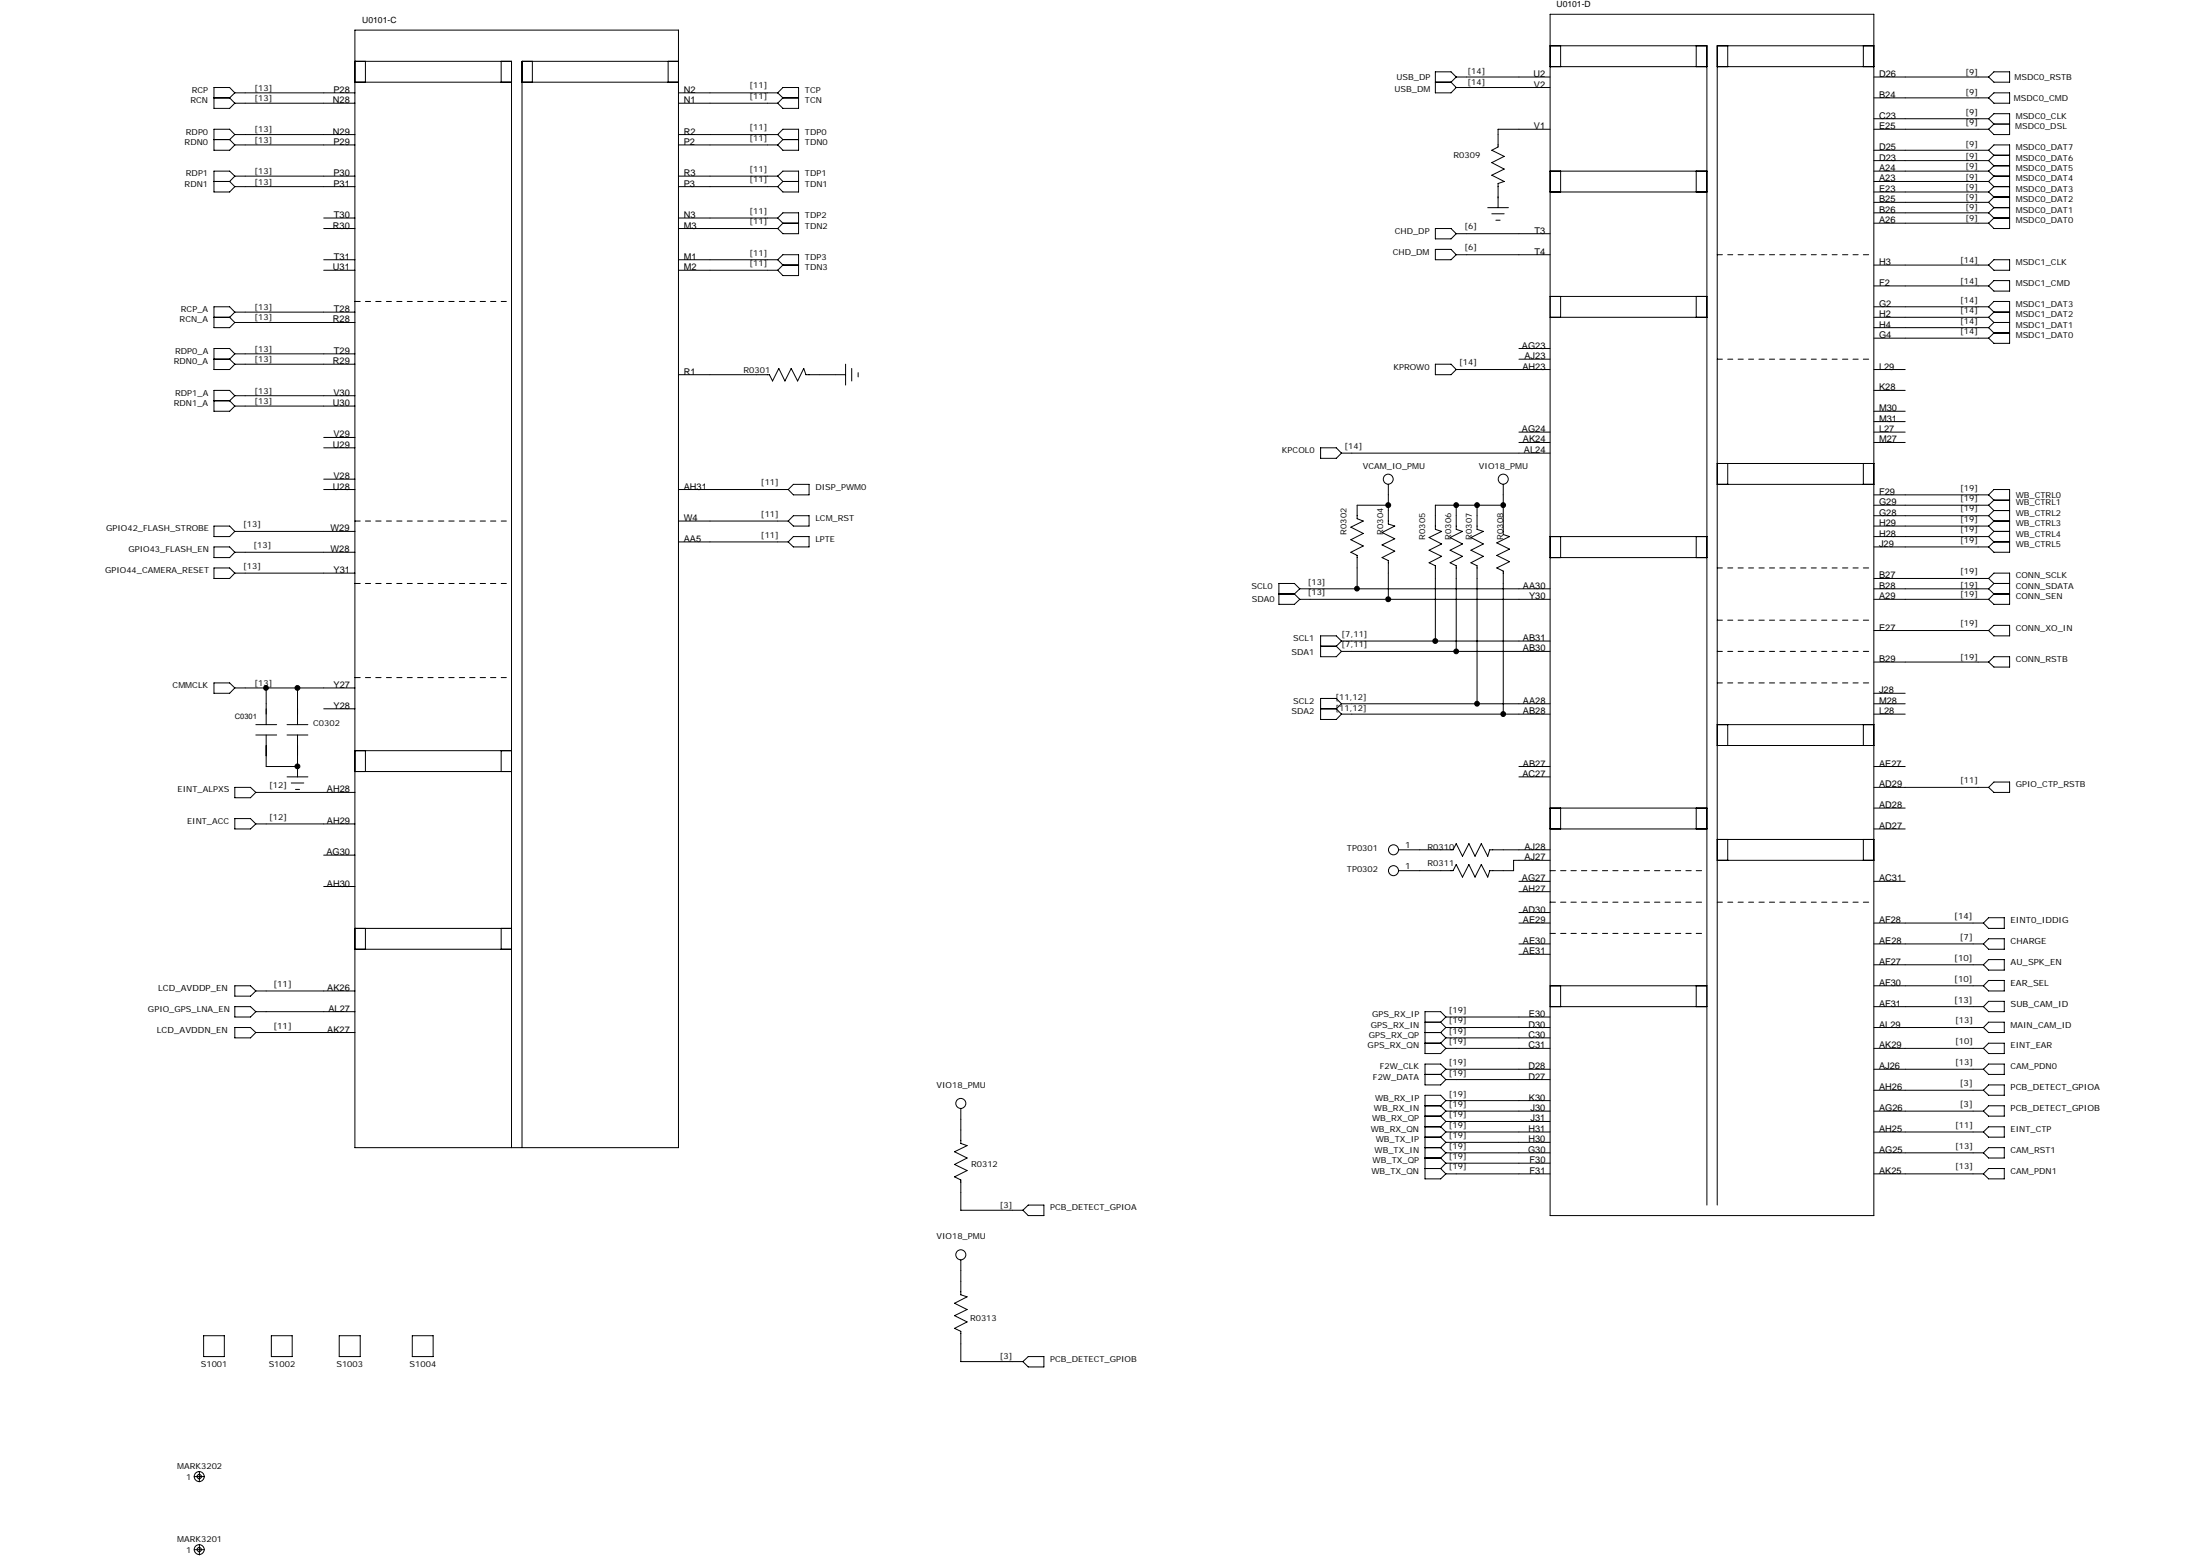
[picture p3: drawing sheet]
<svg xmlns="http://www.w3.org/2000/svg" width="297mm" height="210mm" viewBox="0 0 297 210" stroke-linecap="round" stroke-linejoin="round" font-family="sans-serif">
<g fill="none" stroke="#000" stroke-width=".14">
<path d="M28.9 13.2h2.1M28.9 18.8h2.1M31 18.8l.7 .8M31 13.2l.7 .7M31.7 12.5h16.2M31.7 13.9h16.2M31.7 19.6h16.2M31.7 18.2h16.2M31.7 12.5l-.7-.7h-2.1v2.8h2.1l.7-.7M31.7 18.2l-.7-.8h-2.1v2.9h2.1l.7-.7M31.7 18.2l-.7 .6M31.7 12.5l-.7 .7"/>
<path d="M47.9 8.3h21.2v146.6M47.9 11.1h21.2M47.9 4.1h43.7v150.8h-43.7zM49.3 8.3v2.8M67.7 8.3v2.8M70.5 11.1h21.1M71.9 8.3v2.8M90.2 8.3v2.8M91.6 8.3h-21.1v146.6M91.6 12.5h13.4M91.6 13.9h13.4M91.6 19.6h13.4"/>
<path d="M91.6 18.2h13.4M105 12.5l.7-.7h2.1v2.8h-2.1l-.7-.7M105 18.2l.7-.8h2.1v2.9h-2.1l-.7-.7M105 12.5l.7 .7M105 18.2l.7 .6M105.7 13.2h2.1M105.7 18.8h2.1M105.7 13.2l-.7 .7M105.7 18.8l-.7 .8M193.8 11.1h2.1M195.9 11.1l.7 .7M196.6 10.4l-.7-.7h-2.1v2.8h2.1l.7-.7"/>
<path d="M196.6 11.8h12.7M196.6 10.4h12.7M196.6 10.4l-.7 .7M209.3 6.2h21.2v156.4M209.3 9h21.2M209.3 1.9h43.7v162.1h-43.7zM209.3 17.4h-7v2.4l-.9 .5 1.7 .8-1.7 .8 1.7 .9-1.7 .8 1.7 .9-.8 .3v3.2M210.7 6.2v2.8M229 6.2v2.8M231.9 9h21.1M233.3 6.2v2.8M251.6 6.2v2.8"/>
<path d="M253 6.2h-21.1v156.4M253 10.4h15.5M253 17.4h15.5M253 13.2h15.5M253 16h15.5M268.5 10.4l.7-.7h2.1v1.4h-2.1zM268.5 13.2l.7-.7h2.1v1.4h-2.1zM268.5 16l.7-.7h2.1v2.9h-2.1l-.7-.8M268.5 16l.7 .7M269.2 16.7h2.1M269.2 16.7l-.7 .7M28.9 24.5h2.1"/>
<path d="M31 24.5l.7 .7M31.7 23.8h16.2M31.7 25.2h16.2M31.7 23.8l-.7-.7h-2.1v2.8h2.1l.7-.7M31.7 23.8l-.7 .7M43.7 29.4h4.2M43.7 30.8h4.2M43.7 35.1h4.2M43.7 36.5h4.2M91.6 23.8h13.4M91.6 25.2h13.4M91.6 29.4h13.4"/>
<path d="M91.6 30.8h13.4M91.6 35.1h13.4M91.6 36.5h13.4M105 23.8l.7-.7h2.1v2.8h-2.1l-.7-.7M105 35.1l.7-.7h2.1v2.8h-2.1l-.7-.7M105 29.4l.7-.7h2.1v2.8h-2.1l-.7-.7M105 23.8l.7 .7M105 29.4l.7 .7M105 35.1l.7 .7M105.7 24.5h2.1M105.7 30.1h2.1M105.7 35.8h2.1"/>
<path d="M105.7 24.5l-.7 .7M105.7 30.1l-.7 .7M105.7 35.8l-.7 .7M193.8 30.8h2.1l.7 .7-.7 .7h-2.1zM193.8 33.7h2.1l.7 .7-.7 .7h-2.1zM196.6 34.4h12.7M196.6 31.5h12.7M200.9 28h2.8M201.4 28.9h1.7M202 29.7h.5M202.3 26.6h.1M209.3 23.1h21.2"/>
<path d="M209.3 25.9h21.2M210.7 23.1v2.8M229 23.1v2.8M231.9 34.4h.7M233.3 34.4h.7M234.7 34.4h.7M236.1 34.4h.7M237.5 34.4h.7M238.9 34.4h.7M240.3 34.4h.7M241.7 34.4h.7M243.1 34.4h.7"/>
<path d="M244.6 34.4h.6M246 34.4h.7M247.4 34.4h.6M248.8 34.4h.7M250.2 34.4h.7M251.6 34.4h.7M253 23.1h15.5M253 25.9h15.5M253 20.3h15.5M253 21.7h15.5M253 24.5h15.5M253 27.3h15.5"/>
<path d="M253 28.7h15.5M253 30.1h15.5M253 35.8h15.5M253 38.6h15.5M268.5 20.3l.7-.7h2.1v11.2h-2.1l-.7-.7M268.5 20.3l.7 .7M268.5 21.7l.7 .7M268.5 23.1l.7 .7M268.5 24.5l.7 .7M268.5 25.9l.7 .7M268.5 27.3l.7 .7M268.5 28.7l.7 .7"/>
<path d="M269.2 23.8h2.1M269.2 25.2h2.1M269.2 29.4h2.1M269.2 35.1h2.1v1.4h-2.1l-.7-.7zM269.2 37.9h2.1v1.4h-2.1l-.7-.7zM269.2 21h2.1M269.2 22.4h2.1M269.2 21l-.7 .7M269.2 22.4l-.7 .7M269.2 23.8l-.7 .7M269.2 26.6h2.1M269.2 25.2l-.7 .7"/>
<path d="M269.2 28h2.1M269.2 26.6l-.7 .7M269.2 28l-.7 .7M269.2 29.4l-.7 .7M28.9 42.8h2.1M28.9 48.5h2.1M28.9 54.1h2.1M31 54.1l.7 .7M31 48.5l.7 .6M31 42.8l.7 .7M31.7 42.1h16.2M31.7 43.5h16.2"/>
<path d="M31.7 47.8h16.2M31.7 49.1h16.2M31.7 53.4h16.2M31.7 54.8h16.2M31.7 47.8l-.7-.8h-2.1v2.9h2.1l.7-.8M31.7 42.1l-.7-.7h-2.1v2.8h2.1l.7-.7M31.7 53.4l-.7-.7h-2.1v2.8h2.1l.7-.7M31.7 53.4l-.7 .7M31.7 47.8l-.7 .7M31.7 42.1l-.7 .7M43.7 59h4.2M47.9 40.7h.7"/>
<path d="M49.3 40.7h.7M50.7 40.7h.8M52.2 40.7h.6M53.6 40.7h.7M55 40.7h.7M56.4 40.7h.7M57.8 40.7h.7M59.2 40.7h.7M60.6 40.7h.7M62 40.7h.7M63.4 40.7h.7M64.8 40.7h.7"/>
<path d="M66.2 40.7h.7M67.7 40.7h.7M91.6 50.6h12.3l.4 .8 .9-1.7 .8 1.7 .8-1.7 .9 1.7 .8-1.7 .3 .9h5.4M114.2 49.1v2.9M115 49.7v1.7M115.9 50.3v.6M193.8 49.1h2.1l.7 .8-.7 .7h-2.1zM196.6 49.9h12.7M205.1 48.5h4.2M205.1 59.7h4.2M205.1 47h4.2M205.1 58.3h4.2"/>
<path d="M209.3 40h21.2M209.3 42.8h21.2M210.7 40v2.8M229 40v2.8M231.9 48.5h.7M233.3 48.5h.7M234.7 48.5h.7M236.1 48.5h.7M237.5 48.5h.7M238.9 48.5h.7M240.3 48.5h.7M241.7 48.5h.7"/>
<path d="M243.1 48.5h.7M244.6 48.5h.6M246 48.5h.7M247.4 48.5h.6M248.8 48.5h.7M250.2 48.5h.7M251.6 48.5h.7M253 42.8h15.5M253 49.9h4.2M253 41.4h15.5M253 44.2h15.5M253 45.6h15.5"/>
<path d="M253 59.7h4.2M253 58.3h4.2M253 52.7h4.2M253 55.5h4.2M253 56.9h4.2M268.5 41.4l.7-.7h2.1v5.6h-2.1l-.7-.7M268.5 41.4l.7 .7M268.5 42.8l.7 .7M268.5 44.2l.7 .7M269.2 42.1h2.1M269.2 43.5h2.1M269.2 42.1l-.7 .7"/>
<path d="M269.2 44.9h2.1M269.2 43.5l-.7 .7M269.2 44.9l-.7 .7M28.9 71h2.1l.7 .7-.7 .7h-2.1zM28.9 76.6h2.1l.7 .7-.7 .8h-2.1zM28.9 73.8h2.1l.7 .7-.7 .7h-2.1zM31.7 71.7h16.2M31.7 74.5h16.2M31.7 77.3h16.2M43.7 60.4h4.2M43.7 64.7h4.2M43.7 66.1h4.2"/>
<path d="M47.9 70.3h.7M47.9 78.7h.7M49.3 70.3h.7M49.3 78.7h.7M50.7 70.3h.8M50.7 78.7h.8M52.2 70.3h.6M52.2 78.7h.6M53.6 70.3h.7M53.6 78.7h.7M55 70.3h.7M55 78.7h.7"/>
<path d="M56.4 70.3h.7M56.4 78.7h.7M57.8 70.3h.7M57.8 78.7h.7M59.2 70.3h.7M59.2 78.7h.7M60.6 70.3h.7M60.6 78.7h.7M62 70.3h.7M62 78.7h.7M63.4 70.3h.7M63.4 78.7h.7"/>
<path d="M64.8 70.3h.7M64.8 78.7h.7M66.2 70.3h.7M66.2 78.7h.7M67.7 70.3h.7M67.7 78.7h.7M91.6 70.3h14.8M91.6 73.1h14.8M91.6 66.1h14.8M106.4 66.1l.7-.7h2.1v1.4h-2.1zM107.1 72.4h2.1v1.4h-2.1l-.7-.7zM107.1 69.6h2.1v1.4h-2.1l-.7-.7z"/>
<path d="M175.5 79.5l-.7-.8h-2.1v2.9h2.1l.7-.7M175.5 79.5h33.8M175.5 79.5l-.7 .7M178.3 60.4h2.1l.7 .8-.7 .6h-2.1zM181.1 61.2h28.2M187.4 65.4v5.3l.9 .3-1.7 .9 1.7 .8-1.7 .8 1.7 .9-1.7 .8 .8 .4v5.3M187.4 68.2h-4.2v1.8l.9 .3-1.7 .8 1.7 .9-1.7 .8 1.7 .9-1.7 .8 .8 .5v4.5M196.6 68.2v3.2l.9 .3-1.7 .8 1.7 .9-1.7 .9 1.7 .8-1.7 .8 .8 .4v11.6M199.4 68.2v3.2l.9 .3-1.7 .8 1.7 .9-1.7 .9 1.7 .8-1.7 .8 .8 .4v18.7M203 68.2h-9.2v3.2l.8 .3-1.6 .8 1.6 .9-1.6 .9 1.6 .8-1.6 .8 .8 .4v10.2M203 65.4v6.7l.8 .3-1.7 .9 1.7 .8-1.7 .9 1.7 .8-1.7 .8 .9 .5v19.3M209.3 72.4h21.2"/>
<path d="M209.3 75.2h21.2M210.7 72.4v2.8M229 72.4v2.8M231.9 62.5h21.1M231.9 65.4h21.1M231.9 76.6h.7M233.3 62.5v2.9M233.3 76.6h.7M234.7 76.6h.7M236.1 76.6h.7M237.5 76.6h.7M238.9 76.6h.7"/>
<path d="M240.3 76.6h.7M241.7 76.6h.7M243.1 76.6h.7M244.6 76.6h.6M246 76.6h.7M247.4 76.6h.6M248.8 76.6h.7M250.2 76.6h.7M251.6 76.6h.7M251.6 62.5v2.9M253 72.4h15.5M253 79.5h15.5"/>
<path d="M253 78.1h15.5M253 66.8h15.5M253 68.2h15.5M253 69.6h15.5M253 71h15.5M253 73.8h15.5M268.5 66.8l.7-.7h2.1v8.4h-2.1l-.7-.7M268.5 78.1l.7-.8h2.1v4.3h-2.1l-.7-.7M268.5 79.5l.7 .7M268.5 78.1l.7 .6M268.5 66.8l.7 .7M268.5 68.2l.7 .7"/>
<path d="M268.5 69.6l.7 .7M268.5 71l.7 .7M268.5 72.4l.7 .7M269.2 70.3h2.1M269.2 78.7h2.1M269.2 73.1h2.1M269.2 71.7h2.1M269.2 78.7l-.7 .8M269.2 67.5h2.1M269.2 68.9h2.1M269.2 67.5l-.7 .7M269.2 68.9l-.7 .7"/>
<path d="M269.2 70.3l-.7 .7M269.2 71.7l-.7 .7M269.2 73.1l-.7 .7M28.9 92.2h2.1l.7 .6-.7 .8h-2.1zM31.7 92.8h16.2M34.5 97.8h2.9M34.5 99.2h2.9M35.9 99.2v4.2h4.3M35.9 92.8v5M38.8 97.8h2.8M38.8 99.2h2.8M40.2 92.8v5"/>
<path d="M40.2 99.2v5.6M43.7 95.7h4.2M47.9 91.4h.7M49.3 91.4h.7M50.7 91.4h.8M52.2 91.4h.6M53.6 91.4h.7M55 91.4h.7M56.4 91.4h.7M57.8 91.4h.7M59.2 91.4h.7M60.6 91.4h.7"/>
<path d="M62 91.4h.7M63.4 91.4h.7M64.8 91.4h.7M66.2 91.4h.7M67.7 91.4h.7M172.7 80.2h2.1M174.8 80.2l.7 .7M175.5 80.9h33.8M178.3 95.7h2.1M178.3 87.2h2.1M180.4 87.2l.7 .7M180.4 95.7l.7 .7"/>
<path d="M181.1 87.9h28.2M181.1 86.5h28.2M181.1 95h28.2M181.1 96.4h28.2M181.1 86.5l-.7-.7h-2.1v2.8h2.1l.7-.7M181.1 86.5l-.7 .7M181.1 95l-.7-.7h-2.1v2.8h2.1l.7-.7M181.1 95l-.7 .7M231.9 83.7h.7M231.9 97.8h21.1M231.9 87.9h.7M231.9 92.2h.7"/>
<path d="M233.3 97.8v2.8M233.3 83.7h.7M233.3 87.9h.7M233.3 92.2h.7M234.7 83.7h.7M234.7 87.9h.7M234.7 92.2h.7M236.1 83.7h.7M236.1 87.9h.7M236.1 92.2h.7M237.5 83.7h.7M237.5 87.9h.7"/>
<path d="M237.5 92.2h.7M238.9 83.7h.7M238.9 87.9h.7M238.9 92.2h.7M240.3 83.7h.7M240.3 87.9h.7M240.3 92.2h.7M241.7 83.7h.7M241.7 87.9h.7M241.7 92.2h.7M243.1 83.7h.7M243.1 87.9h.7"/>
<path d="M243.1 92.2h.7M244.6 83.7h.6M244.6 87.9h.6M244.6 92.2h.6M246 83.7h.7M246 87.9h.7M246 92.2h.7M247.4 83.7h.6M247.4 87.9h.6M247.4 92.2h.6M248.8 83.7h.7M248.8 87.9h.7"/>
<path d="M248.8 92.2h.7M250.2 83.7h.7M250.2 87.9h.7M250.2 92.2h.7M251.6 83.7h.7M251.6 97.8v2.8M251.6 87.9h.7M251.6 92.2h.7M253 80.9h15.5M253 95h4.2M253 96.4h4.2M253 89.3h15.5"/>
<path d="M253 85.1h15.5M253 93.6h4.2M268.5 85.1l.7-.7h2.1v1.4h-2.1zM269.2 80.2h2.1M269.2 88.6h2.1v1.4h-2.1l-.7-.7zM269.2 80.2l-.7 .7M31.7 110.5h2.1l.7 .7-.7 .7h-2.1zM31.7 106.3h2.1l.7 .6-.7 .8h-2.1zM34.5 106.9h13.4M34.5 111.2h13.4M38.8 104.8h2.8M39.3 105.7h1.7"/>
<path d="M39.9 106.5h.5M43.7 119.6h4.2M43.7 115.4h4.2M47.9 101.3h21.2M47.9 104.1h21.2M49.3 101.3v2.8M67.7 101.3v2.8M188.9 114.7h7.3l.4-.8 .9 1.6 .8-1.6 .9 1.6 .8-1.6 .9 1.6 .2-.8h8.2M205.1 118.9h4.2M205.1 103.4h4.2M205.1 104.8h4.2M209.3 109.1h21.2"/>
<path d="M209.3 111.9h21.2M209.3 116.1h-4.9v1.4h-3.3l-.2 .9-.9-1.7-.8 1.7-.9-1.7-.8 1.7-.9-1.7-.4 .8h-7.3M209.3 117.5h.7M210.7 109.1v2.8M210.7 117.5h.7M212.1 117.5h.7M213.5 117.5h.7M214.9 117.5h.7M216.4 117.5h.7M217.8 117.5h.7M219.2 117.5h.7M220.6 117.5h.7"/>
<path d="M222 117.5h.7M223.4 117.5h.7M224.8 117.5h.7M226.2 117.5h.7M227.6 117.5h.7M229 109.1v2.8M229 117.5h.7M231.9 100.6h21.1M231.9 113.3h21.1M231.9 116.1h21.1M233.3 113.3v2.8M251.6 113.3v2.8"/>
<path d="M253 109.1h4.2M253 111.9h4.2M253 118.9h4.2M253 103.4h4.2M253 106.3h15.5M269.2 105.5h2.1v1.4h-2.1l-.7-.6zM31.7 133h2.1l.7 .7-.7 .7h-2.1zM31.7 135.8h2.1l.7 .7-.7 .7h-2.1zM31.7 138.7h2.1l.7 .6-.7 .8h-2.1zM34.5 133.7h13.4M34.5 136.5h13.4M34.5 139.3h13.4"/>
<path d="M47.9 125.3h21.2M47.9 128.1h21.2M49.3 125.3v2.8M67.7 125.3v2.8M192.4 139.3h2.1M192.4 137.9h2.1M194.5 137.9l.7 .8M194.5 139.3l.7 .8M195.2 137.2l-.7-.7h-2.1v5.7h2.1l.7-.7M195.2 137.2h14.1M195.2 138.7h14.1M195.2 138.7l-.7 .6"/>
<path d="M195.2 137.2l-.7 .7M205.1 120.3h4.2M205.1 123.1h4.2M205.1 124.6h4.2M205.1 127.4h4.2M205.1 128.8h4.2M209.3 121.8h.7M209.3 133h21.2M209.3 135.8h21.2M209.3 126h.7M210.7 133v2.8M210.7 121.8h.7"/>
<path d="M210.7 126h.7M212.1 121.8h.7M212.1 126h.7M213.5 121.8h.7M213.5 126h.7M214.9 121.8h.7M214.9 126h.7M216.4 121.8h.7M216.4 126h.7M217.8 121.8h.7M217.8 126h.7M219.2 121.8h.7"/>
<path d="M219.2 126h.7M220.6 121.8h.7M220.6 126h.7M222 121.8h.7M222 126h.7M223.4 121.8h.7M223.4 126h.7M224.8 121.8h.7M224.8 126h.7M226.2 121.8h.7M226.2 126h.7M227.6 121.8h.7"/>
<path d="M227.6 126h.7M229 133v2.8M229 121.8h.7M229 126h.7M231.9 121.8h.7M233.3 121.8h.7M234.7 121.8h.7M236.1 121.8h.7M237.5 121.8h.7M238.9 121.8h.7M240.3 121.8h.7M241.7 121.8h.7"/>
<path d="M243.1 121.8h.7M244.6 121.8h.6M246 121.8h.7M247.4 121.8h.6M248.8 121.8h.7M250.2 121.8h.7M251.6 121.8h.7M253 133h14.8M253 135.8h14.8M253 138.7h14.8M253 124.6h14.8M253 127.4h14.8"/>
<path d="M253 130.2h14.8M267.8 127.4l.7-.7h2.1v1.4h-2.1zM267.8 130.2l.7-.7h2.1v1.4h-2.1zM268.5 123.8h2.1v1.5h-2.1l-.7-.7zM268.5 132.3h2.1v1.4h-2.1l-.7-.7zM268.5 135.1h2.1v1.4h-2.1l-.7-.7zM268.5 137.9h2.1v1.4h-2.1l-.7-.6zM129.7 149.6v4.7l.9 .3-1.7 .8 1.7 .9-1.7 .8 1.7 .9-1.7 .8 .8 .4v4.1h8.4M192.4 154.9h2.1M192.4 145h2.1M192.4 140.8h2.1M192.4 149.2h2.1"/>
<path d="M192.4 150.6h2.1M192.4 152.1h2.1M192.4 153.5h2.1M192.4 156.3h2.1M192.4 157.7h2.1M194.5 145l.7 .7M194.5 140.8l.7 .7M194.5 149.2l.7 .7M194.5 150.6l.7 .7M194.5 152.1l.7 .7M194.5 153.5l.7 .7M194.5 154.9l.7 .7"/>
<path d="M194.5 156.3l.7 .7M194.5 157.7l.7 .7M195.2 140.1h14.1M195.2 141.5h14.1M195.2 144.3h14.1M195.2 145.7h14.1M195.2 148.5h14.1M195.2 149.9h14.1M195.2 151.3h14.1M195.2 152.8h14.1M195.2 154.2h14.1M195.2 155.6h14.1"/>
<path d="M195.2 157h14.1M195.2 158.4h14.1M195.2 152.8l-.7 .7M195.2 144.3l-.7 .7M195.2 144.3l-.7-.7h-2.1v2.8h2.1l.7-.7M195.2 148.5l-.7-.7h-2.1v11.3h2.1l.7-.7M195.2 140.1l-.7 .7M195.2 148.5l-.7 .7M195.2 149.9l-.7 .7M195.2 151.3l-.7 .8M195.2 154.2l-.7 .7M195.2 155.6l-.7 .7"/>
<path d="M195.2 157l-.7 .7M253 141.5h14.8M253 144.3h14.8M253 149.9h14.8M253 152.8h14.8M253 155.6h14.8M253 158.4h14.8M253 147.1h14.8M267.8 155.6l.7-.7h2.1v1.4h-2.1zM267.8 144.3l.7-.7h2.1v1.4h-2.1zM267.8 141.5l.7-.7h2.1v1.4h-2.1zM267.8 152.8l.7-.7h2.1v1.4h-2.1z"/>
<path d="M268.5 146.4h2.1v1.4h-2.1l-.7-.7zM268.5 149.2h2.1v1.4h-2.1l-.7-.7zM268.5 157.7h2.1v1.4h-2.1l-.7-.7zM129.7 170.1v4.6l.9 .3-1.7 .9 1.7 .8-1.7 .8 1.7 .9-1.7 .9 .8 .4v4h8.4M138.1 163.3l.7-.7h2.1v1.4h-2.1zM26.2 199.3h1.4M26.9 198.6v1.4M27.5 180.3h2.8v2.8h-2.8zM36.6 180.3h2.9v2.8h-2.9zM45.8 180.3h2.8v2.8h-2.8zM55.7 180.3h2.8v2.8h-2.8zM138.1 183.7l.7-.6h2.1v1.4h-2.1z"/>
<path d="M26.2 209.1h1.4M26.9 208.4v1.4"/>
<circle cx="187.4" cy="64.7" r=".67"/>
<circle cx="203" cy="64.7" r=".68"/>
<circle cx="188.1" cy="114.7" r=".68"/>
<circle cx="188.1" cy="117.5" r=".68"/>
<circle cx="129.7" cy="148.9" r=".68"/>
<circle cx="129.7" cy="169.3" r=".68"/>
<circle cx="26.9" cy="199.3" r=".3"/>
<circle cx="26.9" cy="199.3" r=".68"/>
<circle cx="26.9" cy="209.1" r=".67"/>
<circle cx="26.9" cy="209.1" r=".29"/>
</g>
<g fill="#000" stroke="#000" stroke-width=".14">
<circle cx="183.2" cy="79.4" r=".32"/>
<circle cx="187.4" cy="68.2" r=".33"/>
<circle cx="196.6" cy="68.2" r=".32"/>
<circle cx="199.4" cy="68.2" r=".32"/>
<circle cx="203" cy="68.2" r=".32"/>
<circle cx="35.9" cy="92.8" r=".32"/>
<circle cx="40.2" cy="92.8" r=".33"/>
<circle cx="187.4" cy="80.9" r=".33"/>
<circle cx="193.8" cy="86.5" r=".33"/>
<circle cx="196.6" cy="87.9" r=".32"/>
<circle cx="199.4" cy="95" r=".32"/>
<circle cx="203" cy="96.4" r=".32"/>
<circle cx="40.2" cy="103.4" r=".33"/>
</g>
<g font-size="1.3">
<text x="207" y="10.4">U2</text>
<text x="207.1" y="11.8">V2</text>
<text x="253.7" y="10.4">D26</text>
<text x="45" y="13.9">N28</text>
<text x="45" y="12.5">P28</text>
<text x="92.3" y="12.5">N2</text>
<text x="92.3" y="13.9">N1</text>
<text x="207.1" y="17.4">V1</text>
<text x="253.7" y="13.2">B24</text>
<text x="253.7" y="16">C23</text>
<text x="253.7" y="17.4">E25</text>
<text x="45" y="18.2">N29</text>
<text x="45" y="19.6">P29</text>
<text x="45" y="23.8">P30</text>
<text x="92.3" y="18.2">R2</text>
<text x="92.3" y="19.6">P2</text>
<text x="92.3" y="23.8">R3</text>
<text x="253.7" y="20.3">D25</text>
<text x="253.7" y="21.7">D23</text>
<text x="253.7" y="23.1">A24</text>
<text x="45" y="25.2">P31</text>
<text x="45.1" y="29.4">T30</text>
<text x="92.3" y="25.2">P3</text>
<text x="92.3" y="29.4">N3</text>
<text x="253.7" y="24.5">A23</text>
<text x="253.7" y="25.9">E23</text>
<text x="253.7" y="27.3">B25</text>
<text x="253.7" y="28.7">B26</text>
<text x="45" y="30.8">R30</text>
<text x="45.1" y="35.1">T31</text>
<text x="92.3" y="30.8">M3</text>
<text x="92.3" y="35.1">M1</text>
<text x="207.2" y="31.5">T3</text>
<text x="207.2" y="34.4">T4</text>
<text x="253.7" y="30.1">A26</text>
<text x="253.7" y="35.8">H3</text>
<text x="45" y="36.5">U31</text>
<text x="92.3" y="36.5">M2</text>
<text x="253.7" y="38.6">F2</text>
<text x="253.7" y="41.4">G2</text>
<text x="45" y="43.5">R28</text>
<text x="45.1" y="42.1">T28</text>
<text x="45.1" y="47.8">T29</text>
<text x="205.5" y="47">AG23</text>
<text x="253.7" y="42.8">H2</text>
<text x="253.7" y="44.2">H4</text>
<text x="253.7" y="45.6">G4</text>
<text x="45" y="49.1">R29</text>
<text x="45" y="53.4">V30</text>
<text x="92.3" y="50.6">R1</text>
<text x="205.5" y="49.9">AH23</text>
<text x="205.8" y="48.5">AJ23</text>
<text x="253.7" y="49.9">L29</text>
<text x="253.7" y="52.7">K28</text>
<text x="45" y="54.8">U30</text>
<text x="45" y="59">V29</text>
<text x="205.5" y="58.3">AG24</text>
<text x="205.6" y="59.7">AK24</text>
<text x="253.7" y="55.5">M30</text>
<text x="253.7" y="56.9">M31</text>
<text x="253.7" y="58.3">L27</text>
<text x="253.7" y="59.7">M27</text>
<text x="45" y="60.4">U29</text>
<text x="45" y="64.7">V28</text>
<text x="205.8" y="61.1">AL24</text>
<text x="44.6" y="71.7">W29</text>
<text x="45" y="66.1">U28</text>
<text x="92.3" y="70.3">W4</text>
<text x="92.3" y="66.1">AH31</text>
<text x="253.7" y="66.8">F29</text>
<text x="253.7" y="68.2">G29</text>
<text x="253.7" y="69.6">G28</text>
<text x="253.7" y="71">H29</text>
<text x="44.6" y="74.5">W28</text>
<text x="45" y="77.3">Y31</text>
<text x="92.3" y="73.1">AA5</text>
<text x="253.7" y="72.4">H28</text>
<text x="253.7" y="73.8">J29</text>
<text x="205.6" y="79.5">AA30</text>
<text x="206.5" y="80.9">Y30</text>
<text x="253.7" y="78.1">B27</text>
<text x="253.7" y="79.5">B28</text>
<text x="253.7" y="80.9">A29</text>
<text x="205.6" y="86.5">AB31</text>
<text x="205.6" y="87.9">AB30</text>
<text x="253.7" y="89.3">B29</text>
<text x="253.7" y="85.1">E27</text>
<text x="45" y="95.7">Y28</text>
<text x="45" y="92.8">Y27</text>
<text x="205.6" y="95">AA28</text>
<text x="253.7" y="95">M28</text>
<text x="253.7" y="93.6">J28</text>
<text x="205.6" y="96.4">AB28</text>
<text x="253.7" y="96.4">L28</text>
<text x="44.1" y="106.9">AH28</text>
<text x="205.5" y="104.8">AC27</text>
<text x="205.6" y="103.4">AB27</text>
<text x="253.7" y="103.4">AE27</text>
<text x="253.7" y="106.3">AD29</text>
<text x="44.1" y="111.2">AH29</text>
<text x="253.7" y="109">AD28</text>
<text x="253.7" y="111.9">AD27</text>
<text x="44.1" y="115.4">AG30</text>
<text x="44.1" y="119.6">AH30</text>
<text x="205.5" y="118.9">AG27</text>
<text x="205.8" y="114.7">AJ28</text>
<text x="205.8" y="116.1">AJ27</text>
<text x="253.7" y="118.9">AC31</text>
<text x="205.5" y="120.3">AH27</text>
<text x="205.5" y="123.1">AD30</text>
<text x="205.6" y="124.6">AE29</text>
<text x="253.7" y="124.6">AF28</text>
<text x="205.6" y="127.4">AE30</text>
<text x="205.6" y="128.8">AE31</text>
<text x="253.7" y="127.4">AE28</text>
<text x="253.7" y="130.2">AF27</text>
<text x="44.2" y="133.7">AK26</text>
<text x="44.3" y="136.5">AL27</text>
<text x="206.4" y="137.2">E30</text>
<text x="253.7" y="133">AF30</text>
<text x="253.7" y="135.8">AF31</text>
<text x="44.2" y="139.3">AK27</text>
<text x="206.4" y="138.7">D30</text>
<text x="206.4" y="140.1">C30</text>
<text x="206.4" y="141.5">C31</text>
<text x="253.7" y="138.7">AL29</text>
<text x="253.7" y="141.5">AK29</text>
<text x="206.4" y="144.3">D28</text>
<text x="206.4" y="145.7">D27</text>
<text x="206.4" y="148.5">K30</text>
<text x="206.6" y="149.9">J30</text>
<text x="253.7" y="144.3">AJ26</text>
<text x="253.7" y="147.1">AH26</text>
<text x="253.7" y="149.9">AG26</text>
<text x="206.3" y="155.6">G30</text>
<text x="206.4" y="152.8">H31</text>
<text x="206.4" y="154.2">H30</text>
<text x="206.6" y="151.3">J31</text>
<text x="253.7" y="152.8">AH25</text>
<text x="253.7" y="155.6">AG25</text>
<text x="206.5" y="157">F30</text>
<text x="206.5" y="158.4">F31</text>
<text x="253.7" y="158.4">AK25</text>
</g>
<g font-size="1.2">
<text x="48.9" y="3.1">U0101-C</text>
<text x="210.2" y="1">U0101-D</text>
</g>
<g font-size="1.1">
<text x="101.2" y="11.9">[11]</text>
<text x="188.5" y="10.8">USB_DP</text>
<text x="198.1" y="10">[14]</text>
<text x="198.1" y="11.5">[14]</text>
<text x="265.4" y="10.1">[9]</text>
<text x="272" y="10.8">MSDC0_RSTB</text>
<text x="25.7" y="13.9">RCN</text>
<text x="25.9" y="12.5">RCP</text>
<text x="34.4" y="17.9">[13]</text>
<text x="34.4" y="12.2">[13]</text>
<text x="34.4" y="13.7">[13]</text>
<text x="101.2" y="13.4">[11]</text>
<text x="101.2" y="17.6">[11]</text>
<text x="108.7" y="12.5">TCP</text>
<text x="108.7" y="13.9">TCN</text>
<text x="188.3" y="12.4">USB_DM</text>
<text x="265.4" y="12.8">[9]</text>
<text x="265.4" y="15.5">[9]</text>
<text x="265.4" y="16.9">[9]</text>
<text x="271.9" y="13.6">MSDC0_CMD</text>
<text x="272.1" y="17.4">MSDC0_DSL</text>
<text x="272.2" y="16">MSDC0_CLK</text>
<text x="24.9" y="19.6">RDN0</text>
<text x="25.1" y="23.8">RDP1</text>
<text x="25.1" y="18.2">RDP0</text>
<text x="34.4" y="23.5">[13]</text>
<text x="34.4" y="19.3">[13]</text>
<text x="101.2" y="19">[11]</text>
<text x="101.2" y="23.2">[11]</text>
<text x="108.7" y="18.2">TDP0</text>
<text x="108.7" y="19.6">TDN0</text>
<text x="108.7" y="23.8">TDP1</text>
<text x="196.3" y="21.4">R0309</text>
<text x="265.4" y="19.9">[9]</text>
<text x="265.4" y="21.4">[9]</text>
<text x="265.4" y="22.8">[9]</text>
<text x="272.2" y="20.3">MSDC0_DAT7</text>
<text x="272.2" y="21.7">MSDC0_DAT6</text>
<text x="272.2" y="23.1">MSDC0_DAT5</text>
<text x="24.9" y="25.2">RDN1</text>
<text x="34.4" y="24.9">[13]</text>
<text x="101.2" y="24.6">[11]</text>
<text x="101.2" y="28.9">[11]</text>
<text x="108.7" y="25.2">TDN1</text>
<text x="108.7" y="29.4">TDP2</text>
<text x="265.4" y="24.3">[9]</text>
<text x="265.4" y="25.6">[9]</text>
<text x="265.4" y="27">[9]</text>
<text x="265.4" y="28.3">[9]</text>
<text x="265.4" y="29.8">[9]</text>
<text x="272.2" y="24.5">MSDC0_DAT4</text>
<text x="272.2" y="25.9">MSDC0_DAT3</text>
<text x="272.2" y="27.3">MSDC0_DAT2</text>
<text x="272.2" y="28.7">MSDC0_DAT1</text>
<text x="101.2" y="30.3">[11]</text>
<text x="101.2" y="34.5">[11]</text>
<text x="101.2" y="35.9">[11]</text>
<text x="108.7" y="30.8">TDN2</text>
<text x="108.7" y="35.1">TDP3</text>
<text x="188" y="34.4">CHD_DM</text>
<text x="188.3" y="31.5">CHD_DP</text>
<text x="197.7" y="33.8">[6]</text>
<text x="197.7" y="31">[6]</text>
<text x="264.7" y="35.5">[14]</text>
<text x="272.2" y="30.1">MSDC0_DAT0</text>
<text x="272.2" y="35.8">MSDC1_CLK</text>
<text x="34.4" y="41.8">[13]</text>
<text x="108.7" y="36.5">TDN3</text>
<text x="264.7" y="38.3">[14]</text>
<text x="264.7" y="40.9">[14]</text>
<text x="272.2" y="38.6">MSDC1_CMD</text>
<text x="272.2" y="41.4">MSDC1_DAT3</text>
<text x="23.6" y="47.8">RDP0_A</text>
<text x="24.3" y="43.5">RCN_A</text>
<text x="24.4" y="42.1">RCP_A</text>
<text x="34.4" y="47.5">[13]</text>
<text x="34.4" y="43.2">[13]</text>
<text x="264.7" y="42.2">[14]</text>
<text x="264.7" y="43.7">[14]</text>
<text x="264.7" y="45.1">[14]</text>
<text x="272.2" y="42.8">MSDC1_DAT2</text>
<text x="272.2" y="44.2">MSDC1_DAT1</text>
<text x="272.2" y="45.6">MSDC1_DAT0</text>
<text x="23.5" y="49.1">RDN0_A</text>
<text x="23.6" y="53.4">RDP1_A</text>
<text x="34.4" y="53.1">[13]</text>
<text x="34.4" y="48.9">[13]</text>
<text x="100.4" y="50.3">R0301</text>
<text x="188.1" y="49.9">KPROW0</text>
<text x="197" y="49.3">[14]</text>
<text x="23.5" y="54.8">RDN1_A</text>
<text x="34.4" y="54.5">[13]</text>
<text x="102.7" y="65.5">[11]</text>
<text x="173.1" y="61.1">KPCOL0</text>
<text x="181.5" y="60.6">[14]</text>
<text x="184" y="63.2">VCAM_IO_PMU</text>
<text x="199.7" y="63.2">VIO18_PMU</text>
<text x="14.3" y="71.7">GPIO42_FLASH_STROBE</text>
<text x="32.8" y="71.2">[13]</text>
<text x="102.7" y="69.7">[11]</text>
<text x="110.1" y="66.1">DISP_PWM0</text>
<text x="110.1" y="70.3">LCM_RST</text>
<text x="264.7" y="66.2">[19]</text>
<text x="264.7" y="67.6">[19]</text>
<text x="264.7" y="69">[19]</text>
<text x="264.7" y="70.4">[19]</text>
<text x="264.7" y="71.8">[19]</text>
<text x="272.2" y="67.2">WB_CTRL0</text>
<text x="272.2" y="68.2">WB_CTRL1</text>
<text x="272.2" y="69.6">WB_CTRL2</text>
<text x="272.2" y="71">WB_CTRL3</text>
<text x="14.2" y="77.3">GPIO44_CAMERA_RESET</text>
<text x="17.3" y="74.5">GPIO43_FLASH_EN</text>
<text x="32.8" y="76.8">[13]</text>
<text x="34.2" y="74">[13]</text>
<text x="102.7" y="72.6">[11]</text>
<text x="110.1" y="73.1">LPTE</text>
<text x="181.8" y="72.2" transform="rotate(-90 181.8 72.2)">R0302</text>
<text x="186.8" y="72.2" transform="rotate(-90 186.8 72.2)">R0304</text>
<text x="192.4" y="72.8" transform="rotate(-90 192.4 72.8)">R0305</text>
<text x="195.9" y="72.8" transform="rotate(-90 195.9 72.8)">R0306</text>
<text x="198.7" y="72.8" transform="rotate(-90 198.7 72.8)">R0307</text>
<text x="203" y="72.8" transform="rotate(-90 203 72.8)">R0308</text>
<text x="264.7" y="77.5">[19]</text>
<text x="264.7" y="73.3">[19]</text>
<text x="272.2" y="72.4">WB_CTRL4</text>
<text x="272.2" y="73.8">WB_CTRL5</text>
<text x="169" y="79.5">SCL0</text>
<text x="169" y="81.3">SDA0</text>
<text x="176.6" y="78.9">[13]</text>
<text x="176.6" y="80.3">[13]</text>
<text x="264.7" y="79.3">[19]</text>
<text x="264.7" y="80.6">[19]</text>
<text x="272.2" y="79.5">CONN_SDATA</text>
<text x="272.2" y="80.9">CONN_SEN</text>
<text x="272.2" y="78.1">CONN_SCLK</text>
<text x="174.4" y="88.3">SDA1</text>
<text x="174.6" y="86.5">SCL1</text>
<text x="181.1" y="85.9">[7,11]</text>
<text x="181.1" y="87.4">[7,11]</text>
<text x="264.7" y="89">[19]</text>
<text x="264.7" y="84.5">[19]</text>
<text x="272.2" y="89.3">CONN_RSTB</text>
<text x="272.2" y="85.1">CONN_XO_IN</text>
<text x="23.3" y="92.8">CMMCLK</text>
<text x="34.4" y="92.6">[13]</text>
<text x="174.6" y="95">SCL2</text>
<text x="180.3" y="94.4">[11,12]</text>
<text x="180.3" y="95.9">[11,12]</text>
<text x="42.3" y="97.9">C0302</text>
<text x="174.4" y="96.4">SDA2</text>
<text x="24" y="106.9">EINT_ALPXS</text>
<text x="36.3" y="106.4">[12]</text>
<text x="264.7" y="105.7">[11]</text>
<text x="272.2" y="106.3">GPIO_CTP_RSTB</text>
<text x="25.2" y="111.2">EINT_ACC</text>
<text x="36.3" y="110.6">[12]</text>
<text x="181.9" y="114.9">TP0301</text>
<text x="181.9" y="117.7">TP0302</text>
<text x="189.7" y="114.4">1</text>
<text x="189.7" y="117.2">1</text>
<text x="192.7" y="114.7">R0310</text>
<text x="192.7" y="116.8">R0311</text>
<text x="263.9" y="124">[14]</text>
<text x="271.5" y="124.6">EINT0_IDDIG</text>
<text x="263.9" y="129.7">[10]</text>
<text x="264.6" y="126.9">[7]</text>
<text x="271.5" y="130.2">AU_SPK_EN</text>
<text x="271.5" y="127.4">CHARGE</text>
<text x="20" y="136.5">GPIO_GPS_LNA_EN</text>
<text x="21.4" y="133.7">LCD_AVDDP_EN</text>
<text x="36.9" y="133.2">[11]</text>
<text x="185.2" y="137.2">GPS_RX_IP</text>
<text x="195.6" y="136.7">[19]</text>
<text x="263.9" y="135.3">[13]</text>
<text x="263.9" y="132.5">[10]</text>
<text x="271.5" y="135.8">SUB_CAM_ID</text>
<text x="271.5" y="133">EAR_SEL</text>
<text x="21.2" y="139.3">LCD_AVDDN_EN</text>
<text x="36.9" y="138.8">[11]</text>
<text x="184.7" y="141.5">GPS_RX_QN</text>
<text x="184.8" y="140.1">GPS_RX_QP</text>
<text x="185.1" y="138.7">GPS_RX_IN</text>
<text x="195.6" y="143.7">[19]</text>
<text x="195.6" y="138.1">[19]</text>
<text x="195.6" y="139.5">[19]</text>
<text x="195.6" y="140.9">[19]</text>
<text x="264" y="143.7">[13]</text>
<text x="264" y="140.9">[10]</text>
<text x="264" y="138.1">[13]</text>
<text x="271.5" y="141.5">EINT_EAR</text>
<text x="271.5" y="138.7">MAIN_CAM_ID</text>
<text x="126.4" y="146.8">VIO18_PMU</text>
<text x="185.4" y="145.7">F2W_DATA</text>
<text x="185.5" y="149.9">WB_RX_IN</text>
<text x="185.7" y="148.5">WB_RX_IP</text>
<text x="186.3" y="144.3">F2W_CLK</text>
<text x="195.6" y="145.1">[19]</text>
<text x="195.6" y="148">[19]</text>
<text x="195.6" y="149.4">[19]</text>
<text x="264.6" y="146.6">[3]</text>
<text x="264.6" y="149.4">[3]</text>
<text x="271.5" y="147.1">PCB_DETECT_GPIOA</text>
<text x="271.5" y="149.9">PCB_DETECT_GPIOB</text>
<text x="271.5" y="144.3">CAM_PDN0</text>
<text x="185.1" y="152.8">WB_RX_QN</text>
<text x="185.2" y="151.3">WB_RX_QP</text>
<text x="185.6" y="155.6">WB_TX_IN</text>
<text x="185.8" y="154.2">WB_TX_IP</text>
<text x="195.6" y="155">[19]</text>
<text x="195.6" y="150.8">[19]</text>
<text x="195.6" y="152.2">[19]</text>
<text x="195.6" y="153.6">[19]</text>
<text x="264" y="155">[13]</text>
<text x="264" y="152.2">[11]</text>
<text x="271.5" y="155.6">CAM_RST1</text>
<text x="271.5" y="152.8">EINT_CTP</text>
<text x="131.1" y="157.5">R0312</text>
<text x="185.2" y="158.4">WB_TX_QN</text>
<text x="185.3" y="157">WB_TX_QP</text>
<text x="195.6" y="156.4">[19]</text>
<text x="195.6" y="157.8">[19]</text>
<text x="264" y="157.8">[13]</text>
<text x="271.5" y="158.4">CAM_PDN1</text>
<text x="126.4" y="167.2">VIO18_PMU</text>
<text x="135" y="163">[3]</text>
<text x="141.8" y="163.3">PCB_DETECT_GPIOA</text>
<text x="131" y="178.3">R0313</text>
<text x="27.1" y="184.5">S1001</text>
<text x="36.3" y="184.5">S1002</text>
<text x="45.4" y="184.5">S1003</text>
<text x="55.3" y="184.5">S1004</text>
<text x="135" y="183.5">[3]</text>
<text x="141.8" y="183.7">PCB_DETECT_GPIOB</text>
<text x="23.9" y="198.2">MARK3202</text>
<text x="25.1" y="199.7">1</text>
<text x="23.9" y="208.1">MARK3201</text>
<text x="25.1" y="209.6">1</text>
</g>
<text font-size="1" x="31.7" y="97.1">C0301</text>
</svg>
